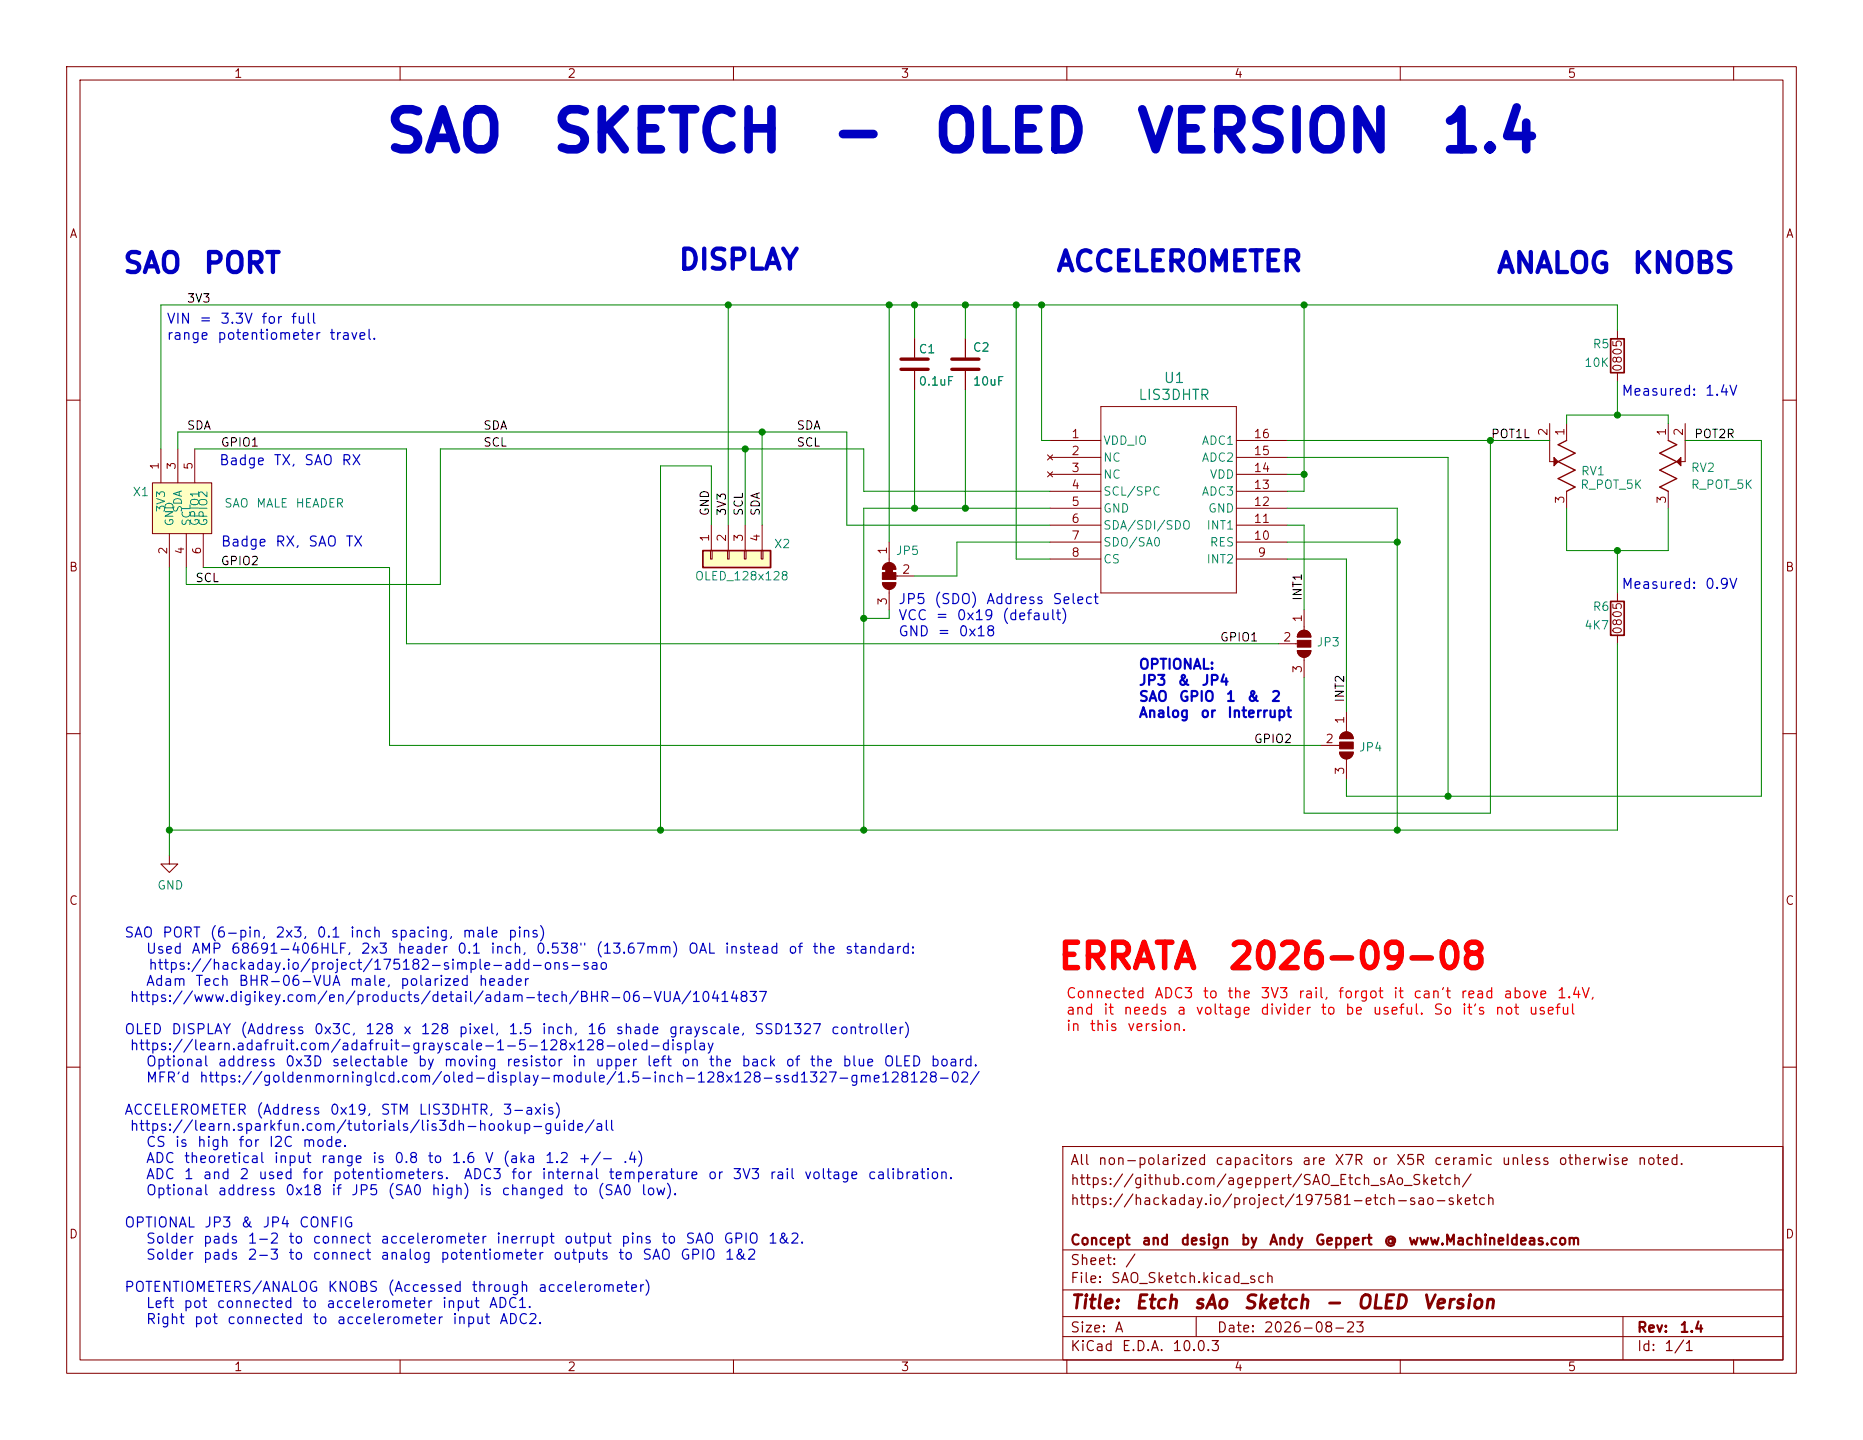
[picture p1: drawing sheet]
<svg xmlns="http://www.w3.org/2000/svg" width="279mm" height="216mm" viewBox="0 0 279 216" stroke-linecap="round" stroke-linejoin="round" font-family="sans-serif">
<g fill="none" stroke="#840000" stroke-width=".15">
<path d="M10 10h259.4v195.9h-259.4zM12 12h255.4v191.9h-255.4zM60 10v2M110 10v2M160 10v2M210 10v2M260 10v2M10 60h2M267.4 60h2M132.3 85.3h2.1M132.3 87.4h2.1M133.3 81.3v3"/>
<path d="M133.3 88.4v3M134.4 86.4h2.8M242.6 88.9v1.3M242.6 95.3v1.2M10 110h2M267.4 110h2M25.4 128.3v1.2h1.3l-1.3 1.3-1.3-1.3h1.3M10 160h2M159.4 171.9h108v32h-108zM267.4 160h2M159.4 197.4h108M159.4 193.4h108"/>
<path d="M159.4 187.4h108M179.4 197.4v3M243.4 197.4v6.5M60 203.9v2M110 203.9v2M159.4 200.4h108M160 203.9v2M210 203.9v2M260 203.9v2"/>
</g>
<g fill="#840000" stroke="#840000" stroke-width=".15">
<path d="M132.8 85.3h1.1v.6h-1.1z"/>
<path d="M132.6 84.6a1.02 1.02 0 0 1 1.1-.2 1.02 1.02 0 0 1 .7 .9h-2.1z"/>
<path d="M132.3 85.9h2.1v1h-2.1z"/>
<path d="M132.3 87.4h2.1a1.02 1.02 0 0 1-1.1 1 1.02 1.02 0 0 1-1-1z"/>
</g>
<path d="M241.6 90.2h2v5.1h-2z" fill="none" stroke="#840000" stroke-width=".25"/>
<path d="M105.4 82.6h10.2v2.5h-10.2z" fill="#ffffc2"/>
<path d="M105.4 82.6h10.2v2.5h-10.2z" fill="none" stroke="#840000" stroke-width=".25"/>
<g fill="none" stroke="#840000" stroke-width=".15">
<path d="M137.2 50.8v2.8M137.2 55.6v2.8M106.7 78.7v3.9M109.2 78.7v3.9M111.8 78.7v3.9M114.3 78.7v3.9M250.2 63.5v2.5M250.2 73.7v2.5M252.7 63.5v5.7h-1.2M106.6 82.6h.2v1.2h-.2zM109.1 82.6h.2v1.2h-.2zM111.6 82.6h.3v1.2h-.3z"/>
<path d="M114.2 82.6h.2v1.2h-.2z"/>
</g>
<path d="M135.1 53.8h4.1M135.1 55.4h4.1" fill="none" stroke="#840000" stroke-width=".51"/>
<path d="M250.2 66l1.3 .7-2.6 1.2 2.6 1.3-2.6 1.3 2.6 1.3-2.6 1.2 1.3 .7" fill="none" stroke="#840000" stroke-width=".2"/>
<path d="M251.5 69.2l.6-.6v1.3z" fill="#840000" stroke="#840000" stroke-width=".15"/>
<path d="M22.9 72.4h8.8v7.6h-8.8z" fill="#ffffc2"/>
<g fill="none" stroke="#840000" stroke-width=".15">
<path d="M137.2 50.8v2.8M137.2 55.6v2.8M144.8 50.8v2.8M144.8 55.6v2.8M242.6 49.5v1.3M242.6 55.9v1.3M22.9 72.4h8.8v7.6h-8.8zM24.1 67.3v5.1M26.7 67.3v5.1M29.2 67.3v5.1M157.1 68.2l.8 .8M157.1 70.7l.8 .8"/>
<path d="M157.5 66h7.6M157.5 68.6h7.6M157.5 71.1h7.6M157.5 73.7h7.6M157.5 76.2h7.6M157.5 78.7h7.6M157.9 68.2l-.8 .8M157.9 70.7l-.8 .8M165.1 61h20.3v27.9h-20.3zM185.4 66h7.6M185.4 68.6h7.6M185.4 71.1h7.6"/>
<path d="M185.4 73.7h7.6M185.4 76.2h7.6M185.4 78.7h7.6M232.4 63.5v5.7h1.3M234.9 63.5v2.5M234.9 73.7v2.5M25.4 80v5.1M27.9 80v5.1M30.5 80v5.1M157.5 81.3h7.6M157.5 83.8h7.6M185.4 81.3h7.6"/>
<path d="M185.4 83.8h7.6M191.8 96.5h2.8M194.6 97.5h2a1.02 1.02 0 0 1-1 1 1.02 1.02 0 0 1-1-1zM194.9 94.8a1.02 1.02 0 0 1 1.1-.2 1.02 1.02 0 0 1 .6 .9h-2zM195.6 91.4v3.1M195.6 98.6v3M198.1 111.8h2.8M200.9 112.8h2a1.02 1.02 0 0 1-1 1 1.02 1.02 0 0 1-1-1zM201.2 110a1.02 1.02 0 0 1 1.1-.2 1.02 1.02 0 0 1 .6 .9h-2zM201.9 106.7v3M201.9 113.8v3"/>
</g>
<path d="M234.9 66l-1.2 .7 2.5 1.2-2.5 1.3 2.5 1.3-2.5 1.3 2.5 1.2-1.3 .7" fill="none" stroke="#840000" stroke-width=".2"/>
<g fill="#840000" stroke="#840000" stroke-width=".15">
<path d="M233 68.6l.7 .6-.7 .7z"/>
<path d="M201.2 110a1.02 1.02 0 0 1 1.1-.2 1.02 1.02 0 0 1 .6 .9h-2z"/>
<path d="M200.9 111.3h2v1h-2z"/>
<path d="M200.9 112.8h2a1.02 1.02 0 0 1-1 1 1.02 1.02 0 0 1-1-1z"/>
<path d="M194.9 94.8a1.02 1.02 0 0 1 1.1-.2 1.02 1.02 0 0 1 .6 .9h-2z"/>
<path d="M194.6 96h2v1h-2z"/>
<path d="M194.6 97.5h2a1.02 1.02 0 0 1-1 1 1.02 1.02 0 0 1-1-1z"/>
</g>
<path d="M241.6 50.8h2v5.1h-2z" fill="none" stroke="#840000" stroke-width=".25"/>
<path d="M142.7 53.8h4.1M142.7 55.4h4.1" fill="none" stroke="#840000" stroke-width=".51"/>
<g fill="none" stroke="#008400" stroke-width=".15">
<path d="M109.2 45.7v33M133.3 45.7v35.6M137.2 45.7v5.1M137.2 58.4v17.8M144.8 45.7v5.1M144.8 58.4v17.8M152.4 45.7v38.1h5.1M156.2 45.7v20.3h1.3M195.6 45.7v28h-2.6M242.6 49.5v-3.8h-218.5v21.6M242.6 57.2v5M26.7 67.3v-2.5h100.3v13.9h30.5"/>
<path d="M29.2 67.3h31.8v29.2h130.8M106.7 78.7v-8.8h-7.6v54.6M111.8 67.3v11.4M114.3 64.8v13.9M157.5 76.2h-28v48.3M157.5 73.7h-28v-6.4h-63.5v20.3h-38.1v-2.5M193 78.7h2.6v12.7M193 76.2h16.5v48.3M193 68.6h24.2v50.8M193 66h39.4M193 71.1h2.6M223.5 66v55.9h-27.9v-20.3"/>
<path d="M234.9 63.5v-1.3h15.3v1.3M234.9 76.2v6.4h15.3v-6.4M252.7 66h11.5v53.4h-62.3v-2.6M25.4 85.1v43.2M30.5 85.1h27.9v26.7h139.7M133.3 91.4v1.3h-3.8M157.5 81.3h-14v5.1h-6.3M193 81.3h16.5M193 83.8h8.9v22.9M242.6 96.5v28h-217.2M242.6 82.6v6.3"/>
</g>
<g fill="#008400" stroke="#008400" stroke-width=".15">
<circle cx="25.4" cy="124.5" r=".46"/>
<circle cx="129.5" cy="124.5" r=".46"/>
<circle cx="99.1" cy="124.5" r=".46"/>
<circle cx="129.5" cy="92.7" r=".46"/>
<circle cx="144.8" cy="45.7" r=".46"/>
<circle cx="144.8" cy="76.2" r=".46"/>
<circle cx="195.6" cy="71.1" r=".46"/>
<circle cx="152.4" cy="45.7" r=".46"/>
<circle cx="156.2" cy="45.7" r=".46"/>
<circle cx="242.6" cy="82.6" r=".46"/>
<circle cx="195.6" cy="45.7" r=".46"/>
<circle cx="223.5" cy="66" r=".46"/>
<circle cx="242.6" cy="62.2" r=".46"/>
<circle cx="137.2" cy="76.2" r=".46"/>
<circle cx="114.3" cy="64.8" r=".46"/>
<circle cx="111.8" cy="67.3" r=".46"/>
<circle cx="133.3" cy="45.7" r=".46"/>
<circle cx="137.2" cy="45.7" r=".46"/>
<circle cx="109.2" cy="45.7" r=".46"/>
<circle cx="217.2" cy="119.4" r=".46"/>
<circle cx="209.5" cy="124.5" r=".46"/>
<circle cx="209.5" cy="81.3" r=".46"/>
</g>
<g font-size="6" fill="#0000c2">
<text x="57.5" y="24.2">SAO</text>
<text x="82.5" y="24.2">SKETCH</text>
<text x="124.4" y="24.2">-</text>
<text x="139.7" y="24.2">OLED</text>
<text x="170.1" y="24.2">VERSION</text>
<text x="215.7" y="24.2">1.4</text>
</g>
<g font-size="3.8" fill="#f00">
<text x="158.5" y="146.2">ERRATA</text>
<text x="184" y="146.2">2026-09-08</text>
</g>
<g font-size="3" fill="#0000c2">
<text x="18.3" y="41.7">SAO</text>
<text x="30.3" y="41.7">PORT</text>
<text x="101.6" y="41.2">DISPLAY</text>
<text x="158.2" y="41.4">ACCELEROMETER</text>
<text x="224.3" y="41.7">ANALOG</text>
<text x="244.6" y="41.7">KNOBS</text>
</g>
<g font-size="2" fill="#840000">
<text x="160.4" y="196.7">Title:</text>
<text x="170.1" y="196.7">Etch</text>
<text x="178.9" y="196.7">sAo</text>
<text x="186.3" y="196.7">Sketch</text>
<text x="198.6" y="196.7">-</text>
<text x="203.4" y="196.7">OLED</text>
<text x="213.2" y="196.7">Version</text>
</g>
<g font-size="1.5" fill="#0000c2">
<text x="24.9" y="48.9">VIN</text>
<text x="24.9" y="51.3">range</text>
<text x="29.8" y="48.9">=</text>
<text x="32.5" y="51.3">potentiometer</text>
<text x="32.9" y="48.9">3.3V</text>
<text x="39.1" y="48.9">for</text>
<text x="43.5" y="48.9">full</text>
<text x="49.3" y="51.3">travel.</text>
<text x="243.1" y="59.7">Measured:</text>
<text x="255.6" y="59.7">1.4V</text>
<text x="32.8" y="70.1">Badge</text>
<text x="40.9" y="70.1">TX,</text>
<text x="45.5" y="70.1">SAO</text>
<text x="51.1" y="70.1">RX</text>
<text x="33" y="82.3">Badge</text>
<text x="41.2" y="82.3">RX,</text>
<text x="46.1" y="82.3">SAO</text>
<text x="51.7" y="82.3">TX</text>
<text x="243.1" y="88.7">Measured:</text>
<text x="255.6" y="88.7">0.9V</text>
<text x="134.6" y="90.9">JP5</text>
<text x="134.6" y="93.4">VCC</text>
<text x="134.6" y="95.8">GND</text>
<text x="140" y="90.9">(SDO)</text>
<text x="140.2" y="93.4">=</text>
<text x="140.5" y="95.8">=</text>
<text x="143.4" y="93.4">0x19</text>
<text x="143.6" y="95.8">0x18</text>
<text x="147.8" y="90.9">Address</text>
<text x="150.2" y="93.4">(default)</text>
<text x="157.7" y="90.9">Select</text>
<text x="170.7" y="100.7">OPTIONAL:</text>
<text x="170.7" y="103.1">JP3</text>
<text x="170.7" y="105.6">SAO</text>
<text x="170.7" y="108">Analog</text>
<text x="176.5" y="103.1">&amp;</text>
<text x="176.7" y="105.6">GPIO</text>
<text x="179.9" y="108">or</text>
<text x="180.1" y="103.1">JP4</text>
<text x="183.7" y="105.6">1</text>
<text x="184" y="108">Interrupt</text>
<text x="186.9" y="105.6">&amp;</text>
<text x="190.5" y="105.6">2</text>
<text x="18.5" y="140.9">SAO</text>
<text x="21.8" y="143.4">Used</text>
<text x="24.2" y="140.9">PORT</text>
<text x="28.6" y="143.4">AMP</text>
<text x="31.4" y="140.9">(6-pin,</text>
<text x="34.5" y="143.4">68691-406HLF,</text>
<text x="41.2" y="140.9">2x3,</text>
<text x="47.4" y="140.9">0.1</text>
<text x="52.4" y="140.9">inch</text>
<text x="54" y="143.4">2x3</text>
<text x="58.5" y="140.9">spacing,</text>
<text x="59.5" y="143.4">header</text>
<text x="68.5" y="143.4">0.1</text>
<text x="69.2" y="140.9">male</text>
<text x="73.4" y="143.4">inch,</text>
<text x="76.1" y="140.9">pins)</text>
<text x="80.3" y="143.4">0.538&quot;</text>
<text x="89.2" y="143.4">(13.67mm)</text>
<text x="103.1" y="143.4">OAL</text>
<text x="108.6" y="143.4">instead</text>
<text x="118.1" y="143.4">of</text>
<text x="121.7" y="143.4">the</text>
<text x="126.6" y="143.4">standard:</text>
<text x="21.8" y="148.2">Adam</text>
<text x="22.1" y="145.8">https://hackaday.io/project/175182-simple-add-ons-sao</text>
<text x="29.2" y="148.2">Tech</text>
<text x="35.7" y="148.2">BHR-06-VUA</text>
<text x="52.4" y="148.2">male,</text>
<text x="59.9" y="148.2">polarized</text>
<text x="71.7" y="148.2">header</text>
<text x="18.5" y="155.4">OLED</text>
<text x="19.4" y="150.6">https://www.digikey.com/en/products/detail/adam-tech/BHR-06-VUA/10414837</text>
<text x="25.6" y="155.4">DISPLAY</text>
<text x="35.9" y="155.4">(Address</text>
<text x="47" y="155.4">0x3C,</text>
<text x="54.7" y="155.4">128</text>
<text x="60.4" y="155.4">x</text>
<text x="63" y="155.4">128</text>
<text x="68.7" y="155.4">pixel,</text>
<text x="76.1" y="155.4">1.5</text>
<text x="81.1" y="155.4">inch,</text>
<text x="88" y="155.4">16</text>
<text x="92.2" y="155.4">shade</text>
<text x="100.2" y="155.4">grayscale,</text>
<text x="113" y="155.4">SSD1327</text>
<text x="124.5" y="155.4">controller)</text>
<text x="19.4" y="157.8">https://learn.adafruit.com/adafruit-grayscale-1-5-128x128-oled-display</text>
<text x="21.8" y="160.3">Optional</text>
<text x="32.5" y="160.3">address</text>
<text x="42.7" y="160.3">0x3D</text>
<text x="49.6" y="160.3">selectable</text>
<text x="62.5" y="160.3">by</text>
<text x="66.5" y="160.3">moving</text>
<text x="75.8" y="160.3">resistor</text>
<text x="85.7" y="160.3">in</text>
<text x="89.2" y="160.3">upper</text>
<text x="96.9" y="160.3">left</text>
<text x="102" y="160.3">on</text>
<text x="106.2" y="160.3">the</text>
<text x="111.1" y="160.3">back</text>
<text x="117.7" y="160.3">of</text>
<text x="121.3" y="160.3">the</text>
<text x="126.2" y="160.3">blue</text>
<text x="132.4" y="160.3">OLED</text>
<text x="139.5" y="160.3">board.</text>
<text x="18.5" y="167.5">ACCELEROMETER</text>
<text x="21.8" y="162.7">MFR'd</text>
<text x="29.8" y="162.7">https://goldenmorninglcd.com/oled-display-module/1.5-inch-128x128-ssd1327-gme128128-02/</text>
<text x="38.3" y="167.5">(Address</text>
<text x="49.4" y="167.5">0x19,</text>
<text x="57" y="167.5">STM</text>
<text x="62.7" y="167.5">LIS3DHTR,</text>
<text x="75.3" y="167.5">3-axis)</text>
<text x="19.4" y="169.9">https://learn.sparkfun.com/tutorials/lis3dh-hookup-guide/all</text>
<text x="21.8" y="172.3">CS</text>
<text x="26.1" y="172.3">is</text>
<text x="29.4" y="172.3">high</text>
<text x="35.6" y="172.3">for</text>
<text x="40.2" y="172.3">I2C</text>
<text x="45.2" y="172.3">mode.</text>
<text x="21.8" y="174.8">ADC</text>
<text x="21.8" y="177.2">ADC</text>
<text x="21.8" y="179.6">Optional</text>
<text x="27.5" y="174.8">theoretical</text>
<text x="27.5" y="177.2">1</text>
<text x="30.3" y="177.2">and</text>
<text x="32.5" y="179.6">address</text>
<text x="35.8" y="177.2">2</text>
<text x="38.6" y="177.2">used</text>
<text x="40.9" y="174.8">input</text>
<text x="42.7" y="179.6">0x18</text>
<text x="45.2" y="177.2">for</text>
<text x="48" y="174.8">range</text>
<text x="49.6" y="179.6">if</text>
<text x="49.8" y="177.2">potentiometers.</text>
<text x="52.5" y="179.6">JP5</text>
<text x="55.7" y="174.8">is</text>
<text x="58" y="179.6">(SA0</text>
<text x="59" y="174.8">0.8</text>
<text x="64" y="174.8">to</text>
<text x="64.6" y="179.6">high)</text>
<text x="67.6" y="174.8">1.6</text>
<text x="69.4" y="177.2">ADC3</text>
<text x="71.8" y="179.6">is</text>
<text x="72.6" y="174.8">V</text>
<text x="75.1" y="179.6">changed</text>
<text x="75.3" y="174.8">(aka</text>
<text x="76.5" y="177.2">for</text>
<text x="81.1" y="177.2">internal</text>
<text x="81.6" y="174.8">1.2</text>
<text x="85.9" y="179.6">to</text>
<text x="86.6" y="174.8">+/-</text>
<text x="89.5" y="179.6">(SA0</text>
<text x="91.1" y="177.2">temperature</text>
<text x="93.3" y="174.8">.4)</text>
<text x="96" y="179.6">low).</text>
<text x="106.1" y="177.2">or</text>
<text x="109.7" y="177.2">3V3</text>
<text x="115.3" y="177.2">rail</text>
<text x="120.5" y="177.2">voltage</text>
<text x="130" y="177.2">calibration.</text>
<text x="18.5" y="184.4">OPTIONAL</text>
<text x="30.5" y="184.4">JP3</text>
<text x="36" y="184.4">&amp;</text>
<text x="39.3" y="184.4">JP4</text>
<text x="44.7" y="184.4">CONFIG</text>
<text x="21.8" y="186.8">Solder</text>
<text x="21.8" y="189.2">Solder</text>
<text x="30.3" y="186.8">pads</text>
<text x="30.3" y="189.2">pads</text>
<text x="37" y="186.8">1-2</text>
<text x="37" y="189.2">2-3</text>
<text x="43.1" y="186.8">to</text>
<text x="43.1" y="189.2">to</text>
<text x="46.8" y="186.8">connect</text>
<text x="46.8" y="189.2">connect</text>
<text x="57" y="186.8">accelerometer</text>
<text x="57" y="189.2">analog</text>
<text x="65.9" y="189.2">potentiometer</text>
<text x="74.3" y="186.8">inerrupt</text>
<text x="82.8" y="189.2">outputs</text>
<text x="84.5" y="186.8">output</text>
<text x="92.6" y="189.2">to</text>
<text x="93" y="186.8">pins</text>
<text x="96.2" y="189.2">SAO</text>
<text x="99.1" y="186.8">to</text>
<text x="101.9" y="189.2">GPIO</text>
<text x="102.7" y="186.8">SAO</text>
<text x="108.4" y="186.8">GPIO</text>
<text x="108.6" y="189.2">1&amp;2</text>
<text x="115.1" y="186.8">1&amp;2.</text>
<text x="18.5" y="194.1">POTENTIOMETERS/ANALOG</text>
<text x="21.8" y="196.5">Left</text>
<text x="27.4" y="196.5">pot</text>
<text x="32.4" y="196.5">connected</text>
<text x="45.2" y="196.5">to</text>
<text x="48.8" y="196.5">accelerometer</text>
<text x="49" y="194.1">KNOBS</text>
<text x="58" y="194.1">(Accessed</text>
<text x="66.2" y="196.5">input</text>
<text x="70.6" y="194.1">through</text>
<text x="73.2" y="196.5">ADC1.</text>
<text x="80.6" y="194.1">accelerometer)</text>
<text x="21.8" y="198.9">Right</text>
<text x="29" y="198.9">pot</text>
<text x="33.9" y="198.9">connected</text>
<text x="46.8" y="198.9">to</text>
<text x="50.4" y="198.9">accelerometer</text>
<text x="67.7" y="198.9">input</text>
<text x="74.8" y="198.9">ADC2.</text>
</g>
<g font-size="1.5" fill="#008484">
<text x="174.4" y="57.8">U1</text>
<text x="170.6" y="60.3">LIS3DHTR</text>
</g>
<g font-size="1.5" fill="#f00">
<text x="159.8" y="150.1">Connected</text>
<text x="159.8" y="152.5">and</text>
<text x="159.8" y="155">in</text>
<text x="163.3" y="155">this</text>
<text x="165.3" y="152.5">it</text>
<text x="168.4" y="152.5">needs</text>
<text x="168.9" y="155">version.</text>
<text x="173" y="150.1">ADC3</text>
<text x="176.4" y="152.5">a</text>
<text x="179.2" y="152.5">voltage</text>
<text x="180.3" y="150.1">to</text>
<text x="183.9" y="150.1">the</text>
<text x="188.9" y="152.5">divider</text>
<text x="188.9" y="150.1">3V3</text>
<text x="194.6" y="150.1">rail,</text>
<text x="197.9" y="152.5">to</text>
<text x="200.6" y="150.1">forgot</text>
<text x="201.6" y="152.5">be</text>
<text x="205.7" y="152.5">useful.</text>
<text x="208.8" y="150.1">it</text>
<text x="211.8" y="150.1">can't</text>
<text x="214.9" y="152.5">So</text>
<text x="218.9" y="150.1">read</text>
<text x="219.1" y="152.5">it's</text>
<text x="224.1" y="152.5">not</text>
<text x="225.4" y="150.1">above</text>
<text x="229.2" y="152.5">useful</text>
<text x="233.4" y="150.1">1.4V,</text>
</g>
<g font-size="1.5" fill="#840000">
<text x="160.4" y="178">https://github.com/ageppert/SAO_Etch_sAo_Sketch/</text>
<text x="160.4" y="175">All</text>
<text x="164.6" y="175">non-polarized</text>
<text x="182.1" y="175">capacitors</text>
<text x="195.2" y="175">are</text>
<text x="200" y="175">X7R</text>
<text x="205.7" y="175">or</text>
<text x="209.3" y="175">X5R</text>
<text x="214.9" y="175">ceramic</text>
<text x="225.1" y="175">unless</text>
<text x="233.6" y="175">otherwise</text>
<text x="245.5" y="175">noted.</text>
<text x="160.4" y="181">https://hackaday.io/project/197581-etch-sao-sketch</text>
<text x="160.4" y="190">Sheet:</text>
<text x="160.4" y="187">Concept</text>
<text x="168.6" y="190">/</text>
<text x="171.1" y="187">and</text>
<text x="177" y="187">design</text>
<text x="186" y="187">by</text>
<text x="190.2" y="187">Andy</text>
<text x="197.1" y="187">Geppert</text>
<text x="207.4" y="187">@</text>
<text x="211.1" y="187">www.MachineIdeas.com</text>
<text x="160.4" y="192.7">File:</text>
<text x="166.5" y="192.7">SAO_Sketch.kicad_sch</text>
<text x="160.4" y="202.9">KiCad</text>
<text x="160.4" y="200.1">Size:</text>
<text x="167.1" y="200.1">A</text>
<text x="168.1" y="202.9">E.D.A.</text>
<text x="175.7" y="202.9">10.0.3</text>
<text x="182.4" y="200.1">Date:</text>
<text x="189.4" y="200.1">2026-08-23</text>
<text x="245.4" y="200.1">Rev:</text>
<text x="245.4" y="202.9">Id:</text>
<text x="249.5" y="202.9">1/1</text>
<text x="251.8" y="200.1">1.4</text>
</g>
<g font-size="1.3" fill="#840000">
<text x="35" y="12">1</text>
<text x="85" y="12">2</text>
<text x="135" y="12">3</text>
<text x="185" y="12">4</text>
<text x="235" y="12">5</text>
<text x="10.3" y="36">A</text>
<text x="267.7" y="36">A</text>
<text x="243.5" y="55.9" transform="rotate(-90 243.5 55.9)">0805</text>
<text x="232.4" y="65.5" transform="rotate(-90 232.4 65.5)">2</text>
<text x="234.9" y="65.5" transform="rotate(-90 234.9 65.5)">1</text>
<text x="250.2" y="65.5" transform="rotate(-90 250.2 65.5)">1</text>
<text x="252.7" y="65.5" transform="rotate(-90 252.7 65.5)">2</text>
<text x="160.6" y="66">1</text>
<text x="160.6" y="68.6">2</text>
<text x="160.6" y="71.1">3</text>
<text x="187.9" y="71.1">14</text>
<text x="187.9" y="68.6">15</text>
<text x="187.9" y="66">16</text>
<text x="160.6" y="73.6">4</text>
<text x="160.6" y="76.2">5</text>
<text x="187.9" y="76.2">12</text>
<text x="187.9" y="73.6">13</text>
<text x="234.9" y="75.6" transform="rotate(-90 234.9 75.6)">3</text>
<text x="250.2" y="75.6" transform="rotate(-90 250.2 75.6)">3</text>
<text x="106.7" y="81.4" transform="rotate(-90 106.7 81.4)">1</text>
<text x="109.2" y="81.4" transform="rotate(-90 109.2 81.4)">2</text>
<text x="111.7" y="81.4" transform="rotate(-90 111.7 81.4)">3</text>
<text x="114.3" y="81.4" transform="rotate(-90 114.3 81.4)">4</text>
<text x="133.3" y="83.3" transform="rotate(-90 133.3 83.3)">1</text>
<text x="160.6" y="78.7">6</text>
<text x="160.6" y="81.3">7</text>
<text x="160.6" y="83.8">8</text>
<text x="187.9" y="81.3">10</text>
<text x="187.9" y="78.7">11</text>
<text x="188.5" y="83.8">9</text>
<text x="10.3" y="86">B</text>
<text x="135.2" y="86.3">2</text>
<text x="267.7" y="86">B</text>
<text x="133.3" y="90.9" transform="rotate(-90 133.3 90.9)">3</text>
<text x="195.6" y="93.4" transform="rotate(-90 195.6 93.4)">1</text>
<text x="243.5" y="95.2" transform="rotate(-90 243.5 95.2)">0805</text>
<text x="192.3" y="96.5">2</text>
<text x="195.6" y="101" transform="rotate(-90 195.6 101)">3</text>
<text x="198.7" y="111.7">2</text>
<text x="201.9" y="108.7" transform="rotate(-90 201.9 108.7)">1</text>
<text x="201.9" y="116.3" transform="rotate(-90 201.9 116.3)">3</text>
<text x="10.3" y="136">C</text>
<text x="267.7" y="136">C</text>
<text x="10.3" y="186">D</text>
<text x="267.7" y="186">D</text>
<text x="35" y="205.9">1</text>
<text x="85" y="205.9">2</text>
<text x="135" y="205.9">3</text>
<text x="185" y="205.9">4</text>
<text x="235" y="205.9">5</text>
</g>
<g font-size="1.3">
<text x="27.9" y="45.7">3V3</text>
<text x="27.9" y="64.7">SDA</text>
<text x="72.4" y="64.7">SDA</text>
<text x="119.4" y="64.7">SDA</text>
<text x="33" y="67.3">GPIO1</text>
<text x="72.4" y="67.3">SCL</text>
<text x="119.4" y="67.3">SCL</text>
<text x="223.5" y="66">POT1L</text>
<text x="254" y="66">POT2R</text>
<text x="106.6" y="77.5" transform="rotate(-90 106.6 77.5)">GND</text>
<text x="109.2" y="77.5" transform="rotate(-90 109.2 77.5)">3V3</text>
<text x="111.7" y="77.5" transform="rotate(-90 111.7 77.5)">SCL</text>
<text x="114.3" y="77.5" transform="rotate(-90 114.3 77.5)">SDA</text>
<text x="29.2" y="87.6">SCL</text>
<text x="33" y="85.1">GPIO2</text>
<text x="195.5" y="90.2" transform="rotate(-90 195.5 90.2)">INT1</text>
<text x="182.9" y="96.5">GPIO1</text>
<text x="201.9" y="105.4" transform="rotate(-90 201.9 105.4)">INT2</text>
<text x="188" y="111.7">GPIO2</text>
</g>
<g font-size="1.3" fill="#008484">
<text x="137.7" y="53.3">C1</text>
<text x="145.8" y="53">C2</text>
<text x="238.8" y="52.5">R5</text>
<text x="137.7" y="58.1">0.1uF</text>
<text x="145.8" y="58.1">10uF</text>
<text x="237.5" y="55.3">10K</text>
<text x="165.4" y="67">VDD_IO</text>
<text x="165.4" y="69.6">NC</text>
<text x="180.1" y="69.6">ADC2</text>
<text x="180.1" y="67">ADC1</text>
<text x="237" y="71.6">RV1</text>
<text x="253.5" y="71.1">RV2</text>
<text x="19.8" y="74.7">X1</text>
<text x="33.5" y="76.4">SAO</text>
<text x="38.3" y="76.4">MALE</text>
<text x="44.2" y="76.4">HEADER</text>
<text x="165.4" y="72.1">NC</text>
<text x="165.4" y="74.6">SCL/SPC</text>
<text x="165.4" y="77.2">GND</text>
<text x="180.1" y="74.6">ADC3</text>
<text x="181.1" y="77.2">GND</text>
<text x="181.3" y="72.1">VDD</text>
<text x="236.9" y="73.6">R_POT_5K</text>
<text x="253.5" y="73.6">R_POT_5K</text>
<text x="116" y="82.5">X2</text>
<text x="134.3" y="83.5">JP5</text>
<text x="165.4" y="79.7">SDA/SDI/SDO</text>
<text x="165.4" y="82.3">SDO/SA0</text>
<text x="180.9" y="79.7">INT1</text>
<text x="181.3" y="82.3">RES</text>
<text x="104.1" y="87.3">OLED_128x128</text>
<text x="165.4" y="84.8">CS</text>
<text x="180.9" y="84.8">INT2</text>
<text x="237.5" y="94.7">4K7</text>
<text x="238.8" y="91.9">R6</text>
<text x="197.4" y="97.2">JP3</text>
<text x="203.7" y="113">JP4</text>
<text x="23.5" y="133.7">GND</text>
</g>
<g font-size="1.2" fill="#840000">
<text x="24.1" y="70.5" transform="rotate(-90 24.1 70.5)">1</text>
<text x="26.6" y="70.5" transform="rotate(-90 26.6 70.5)">3</text>
<text x="29.2" y="70.5" transform="rotate(-90 29.2 70.5)">5</text>
<text x="25.4" y="83.2" transform="rotate(-90 25.4 83.2)">2</text>
<text x="27.9" y="83.2" transform="rotate(-90 27.9 83.2)">4</text>
<text x="30.4" y="83.2" transform="rotate(-90 30.4 83.2)">6</text>
</g>
<g font-size="1.2" fill="#008484">
<text x="25" y="76.9" transform="rotate(-90 25 76.9)">3V3</text>
<text x="27.6" y="77" transform="rotate(-90 27.6 77)">SDA</text>
<text x="26.3" y="79" transform="rotate(-90 26.3 79)">GND</text>
<text x="28.9" y="79" transform="rotate(-90 28.9 79)">SCL</text>
<text x="30.1" y="79" transform="rotate(-90 30.1 79)">GPIO1</text>
<text x="31.4" y="79" transform="rotate(-90 31.4 79)">GPIO2</text>
</g>
</svg>
